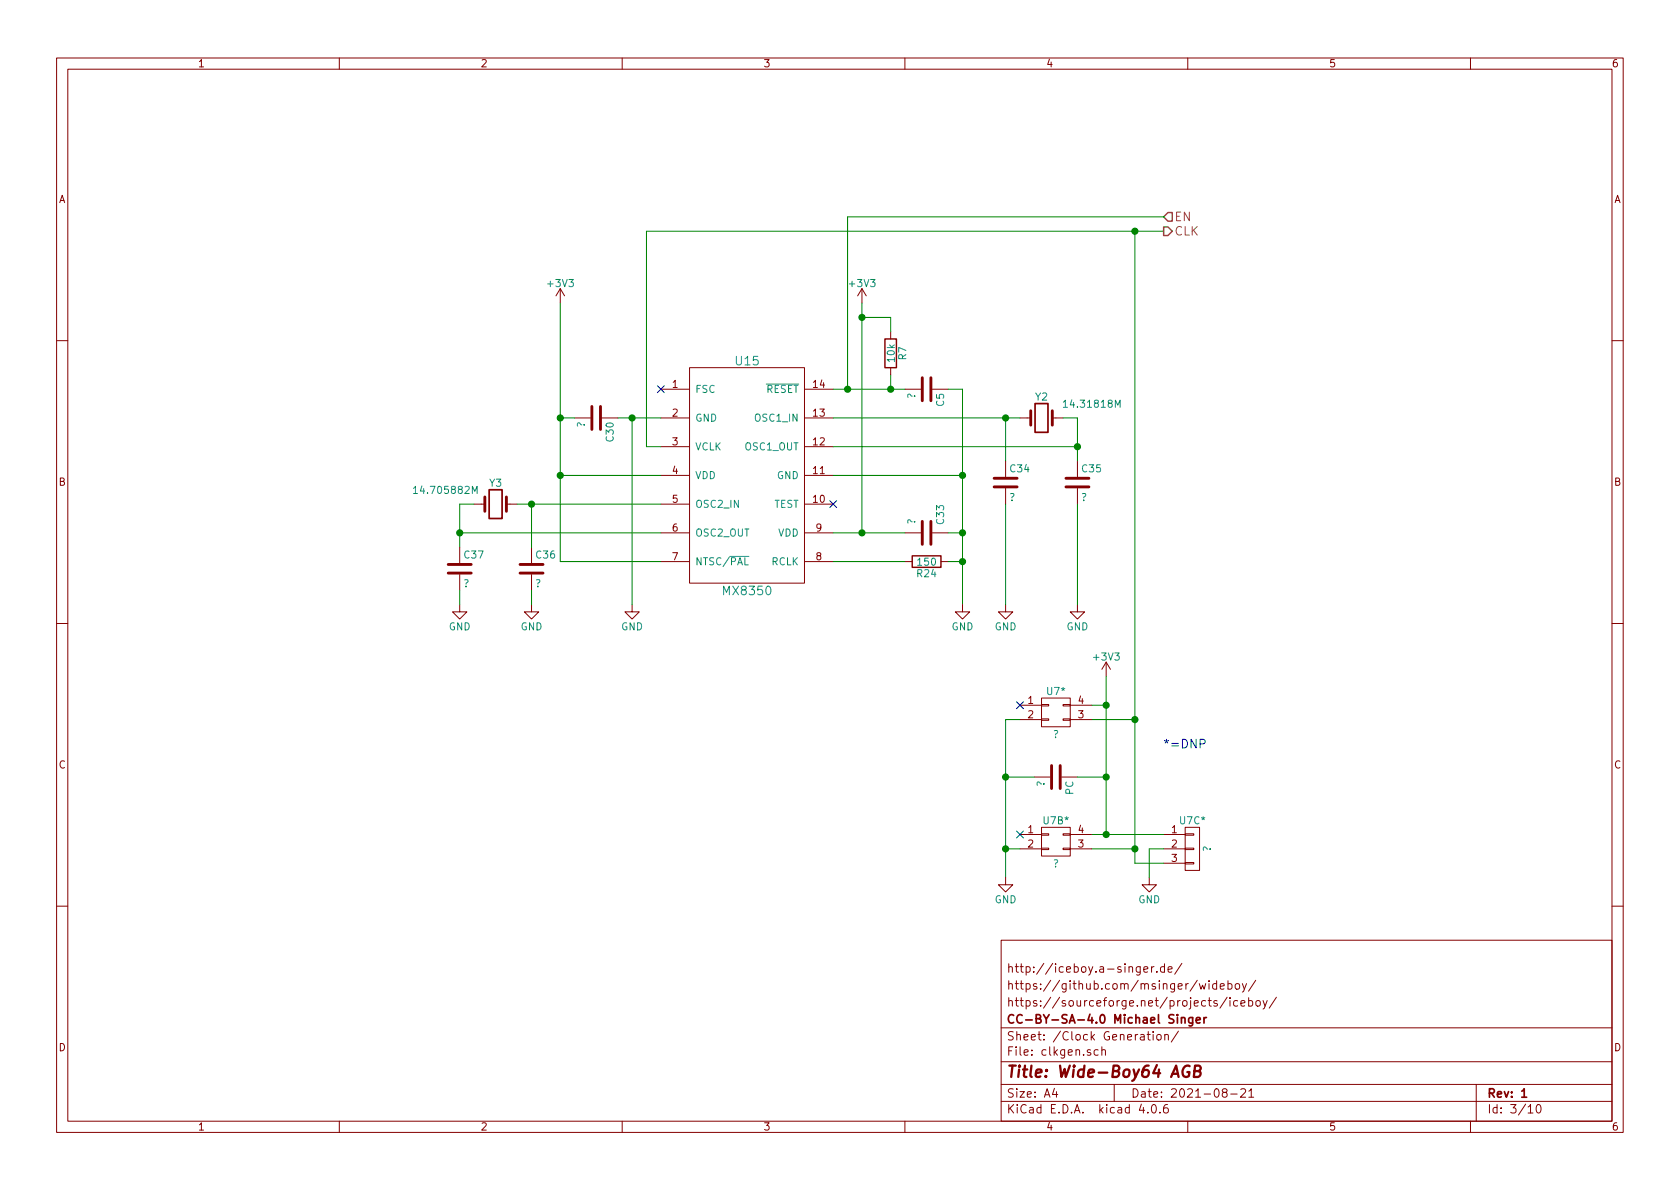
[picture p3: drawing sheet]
<svg xmlns="http://www.w3.org/2000/svg" width="297mm" height="210mm" viewBox="0 0 297 210" stroke-linecap="round" stroke-linejoin="round" font-family="sans-serif">
<g fill="none" stroke="#840000" stroke-width=".18">
<path d="M10 10.3h277v189.9h-277zM12 12.2h273v186.1h-273zM60 10.3v1.9M110 10.3v1.9M160 10.3v1.9M210 10.3v1.9M260 10.3v1.9M99.1 51l-.8 1.3M99.1 51v2.6M99.1 51l.7 1.3M152.4 51l-.8 1.3M152.4 51v2.6"/>
<path d="M152.4 51l.8 1.3M157.5 58.7v1.2M10 60.2h2M101.6 73.9h2.8M106.4 73.9h2.8M116.8 68.8h5.1M116.8 73.9h5.1M116.8 79h5.1M121.9 65h20.3v38.1h-20.3zM142.2 68.8h5.1M142.2 73.9h5.1M142.2 79h5.1"/>
<path d="M157.5 65v1.3M160 68.8h2.8M164.8 68.8h2.8M180.3 73.9h1.9M186.1 73.9h1.9M285 60.2h2M81.3 96.8v2.8M83.8 89.1h1.9M89.5 89.1h1.9M94 96.8v2.8M116.8 84.1h5.1M116.8 89.1h5.1"/>
<path d="M116.8 94.2h5.1M116.8 99.3h5.1M142.2 84.1h5.1M142.2 89.1h5.1M142.2 94.2h5.1M142.2 99.3h5.1M160 94.2h2.8M160 99.3h1.3M164.8 94.2h2.8M166.4 99.3h1.2M177.8 81.5v2.8M177.8 86.4v2.7"/>
<path d="M190.5 81.5v2.8M190.5 86.4v2.7M10 110.3h2M81.3 106.9v1.3h1.2l-1.2 1.3-1.3-1.3h1.3M81.3 101.6v2.8M94 106.9v1.3h1.2l-1.2 1.3-1.3-1.3h1.3M94 101.6v2.8M111.8 106.9v1.3h1.2l-1.2 1.3-1.3-1.3h1.3M170.2 106.9v1.3h1.2l-1.2 1.3-1.3-1.3h1.3M177.8 106.9v1.3h1.3l-1.3 1.3-1.3-1.3h1.3M190.5 106.9v1.3h1.3l-1.3 1.3-1.3-1.3h1.3M195.6 117.1l-.8 1.3"/>
<path d="M195.6 117.1v2.5M195.6 117.1l.7 1.3M285 110.3h2M180.3 124.7h3.8M180.3 127.2h3.8M182.9 137.4h2.8M184.1 127.1h1.3v.3h-1.3zM184.1 124.6h1.3v.2h-1.3zM184.1 123.4h5.1v5.1h-5.1zM187.7 137.4h2.8M188 127.1h1.2v.3h-1.2zM188 124.6h1.2v.2h-1.2z"/>
<path d="M189.2 124.7h3.8M189.2 127.2h3.8M177.8 155.2v1.3h1.3l-1.3 1.2-1.3-1.2h1.3M180.3 147.6h3.8M180.3 150.1h3.8M184.1 150h1.3v.2h-1.3zM184.1 147.4h1.3v.3h-1.3zM184.1 146.3h5.1v5.1h-5.1zM188 150h1.2v.2h-1.2zM188 147.4h1.2v.3h-1.2zM189.2 147.6h3.8M189.2 150.1h3.8"/>
<path d="M203.2 155.2v1.3h1.3l-1.3 1.2-1.3-1.2h1.3M205.7 147.6h3.8M205.7 150.1h3.8M205.7 152.6h3.8M209.5 152.5h1.6v.3h-1.6zM209.5 150h1.6v.2h-1.6zM209.5 147.4h1.6v.3h-1.6zM209.5 146.3h2.6v7.6h-2.6zM10 160.2h2M177 166.3h108v32h-108zM202.2 171.4l.7-.1v-.3l-.4-.1-.3 .2 .1 .8h.6M203.6 170.9v1"/>
<path d="M204 170.9l-.4 .3M204.5 171.8v.1M205.9 171l-.4-.1-.3 .3 .1 .6 .2 .1h.4M205.9 170.4v1.5M206.5 171.4l.7-.1v-.3l-.4-.1-.3 .2 .1 .8h.6M209 170.4l-1.3 1.9M212 173.9l.3 1 .3-.7 .3 .7 .3-1M213.8 173.4v.2M213.8 173.9v1M215.1 174l-.4-.1-.3 .3 .1 .6 .2 .1 .4-.1M215.1 173.4v1.5M215.2 177a.37 .37 0 0 0-.6 .1l.1 .3 .5 .1 .1 .1-.3 .3-.4-.1"/>
<path d="M215.7 174.4l.8-.1-.1-.3-.4-.1-.3 .2 .1 .7h.6M217 176.3l-1.3 2M217.1 174l.5-.1 .2 .3-.1 .6h-.6M217.1 173.4v1.5M217.5 176.4v.2M217.5 176.9v1M218.5 174.1l.2-.2 .4 .2 .1 .5-.2 .2-.3 .1-.2-.1zM218.8 177l-.4-.1-.3 .3 .1 .6 .2 .1 .4-.1M219.4 177.4l.7-.1v-.3l-.5-.1-.2 .2 .1 .7h.6M219.7 173.9l.3 1M220.4 173.9l-.5 1.4-.2 .1M220.8 177l.4-.1 .3 .3-.1 .6h-.6"/>
<path d="M220.8 176.4v1.5M222 173.3l-1.2 2M222.1 177.1l.2-.2 .5 .2v.5l-.1 .2-.4 .1-.2-.1zM223.3 176.9l.4 1M224.1 176.9l-.6 1.4-.2 .1M225.7 176.3l-1.3 2M285 160.2h2M60 198.3v1.9M110 198.3v1.9M160 198.3v1.9M177 194.8h108M177 191.8h108"/>
<path d="M177 187.8h108M177 181.8h108M186.4 192.5l-.3 1h.9M186.8 193v1M194.2 185.7l-.5-.1-.3 .3 .1 .6 .2 .1 .5-.1M194.8 185.7l.2-.1 .4 .1 .1 .9M194.8 185.1v1.5M197 191.8v3M201.8 195.2l-.4 1.1h1M202.8 182.9h.6M202.9 196.7v.1M203 182.4v1.3l.4 .2"/>
<path d="M203.8 195.4l.1-.1a.81 .81 0 0 1 .6 .6 .81 .81 0 0 1-.3 .8l-.1 .1a.8 .8 0 0 1-.6-.6 .8 .8 0 0 1 .3-.8zM203.9 182.4v.2M203.9 182.9v1M204.6 183.1l.2-.2 .4 .2 .1 .5-.1 .2-.4 .1-.2-.1zM205.1 196.7v.1M205.9 183.1l.2-.2 .4 .1 .1 .9M205.9 182.9v1M206.4 195.3a.59 .59 0 0 0-.7 .7l.1 .7 .2 .1 .5-.1 .1-.5-.2-.2-.4-.1-.3 .3M208.4 182.3l-1.3 2M210 198.3v1.9M216.4 193.2l-.3-.3 .1-.2 .2-.2 .4 .1 .2 .2-.1 .2-.6 .2a.48 .48 0 0 0-.1 .7l.2 .1 .5-.1a.48 .48 0 0 0-.2-.7M217.6 193.5h1.1"/>
<path d="M219.4 192.7l.2-.2h.4l.2 .5-.9 1h.9M220.8 193l.4-.5v1.5M220.8 194h.9M260 198.3v1.9M261 191.8v6.5M270.2 195.8l.4-.5v1.5M270.2 196.8h.8M271.8 195.5l.2-.2a.81 .81 0 0 1 .5 .6 .81 .81 0 0 1-.2 .8l-.2 .1a.79 .79 0 0 1-.3-1.3z"/>
</g>
<path d="M183 71.4h2.3v5h-2.3zM86.5 86.6h2.3v5.1h-2.3zM208.2 179.4v.2M208.2 179.9v1M208.9 179.9v1M210.9 179.9l-.1 1.4-.2 .1h-.4M212.9 179.9v1M213.3 179.9l-.4 .3M208.9 180.1l.2-.2 .4 .1v.9M210.9 180l-.5-.1-.2 .3v.6l.2 .1 .5-.1M211.5 180.4l.7-.1v-.3l-.5-.1-.2 .2 .1 .7h.6M269.1 194h.8" fill="none" stroke="#840000" stroke-width=".3"/>
<path d="M210.3 188.5a1.05 1.05 0 0 0-1.1 .4 1.05 1.05 0 0 0 0 1.3 .67 .67 0 0 0 1 .1l.1-.7h-.4M211.2 189.4l.9-.1a.46 .46 0 0 0 .2-.5 .46 .46 0 0 0-.3-.4h-.7l-.2 2h.7a.53 .53 0 0 0 .5-.5 .53 .53 0 0 0-.4-.5" fill="none" stroke="#840000" stroke-width=".41"/>
<path d="M135.5 67.9h5.7M188 71.1l.4-.3v1.2M188 72h.7M197.2 72v-1.2l.4 .8 .4-.8v1.2M73.1 86.4l.4-.4v1.3M73.1 87.3h.7M83.5 87.3v-1.3l.4 .9 .5-.9v1.3M129 98.4h3.4M131.7 98.6v1.3h.6" fill="none" stroke="#008484" stroke-width=".18"/>
<g fill="none" stroke="#840000" stroke-width=".51">
<path d="M104.6 71.9v4M106.2 71.9v4M163.1 66.8v4.1M164.6 66.8v4.1M182.2 72.6v2.6M186.1 72.6v2.6M79.2 99.8h4.1M85.7 87.9v2.5M89.5 87.9v2.5M91.9 99.8h4.1M163.1 92.2v4.1M164.6 92.2v4.1"/>
<path d="M175.8 86.1h4M175.8 84.6h4M188.5 86.1h4M188.5 84.6h4M79.2 101.3h4.1M91.9 101.3h4.1M185.9 135.4v4M187.5 135.4v4"/>
</g>
<path d="M116.2 68.2l1.2 1.2M117.4 68.2l-1.2 1.2M146.7 88.5l1.2 1.3M147.9 88.5l-1.2 1.3M179.7 124.1l1.2 1.2M180.9 124.1l-1.2 1.2M179.7 147l1.2 1.2M180.9 147l-1.2 1.2" fill="none" stroke="#000084" stroke-width=".18"/>
<g fill="none" stroke="#008400" stroke-width=".18">
<path d="M205.7 38.3h-55.8v30.5M99.1 53.6v45.7h17.7M152.4 56.1h5.1v2.6M152.4 53.6v40.6M200.7 40.9v111.7h5M205.7 40.9h-91.4v38.1h2.5M99.1 73.9h2.5M109.2 73.9h7.6M111.8 73.9v33M147.3 73.9h33M147.3 68.8h12.7M147.3 79h43.2"/>
<path d="M157.5 66.3v2.5M167.6 68.8h2.6v38.1M177.8 73.9v7.6M188 73.9h2.5v7.6M81.3 94.2h35.5M83.8 89.1h-2.5v7.7M91.4 89.1h25.4M94 89.1v7.7M99.1 84.1h17.7M147.3 84.1h22.9M147.3 99.3h12.7M147.3 94.2h12.7"/>
<path d="M167.6 99.3h2.6M167.6 94.2h2.6M177.8 89.1v17.8M190.5 89.1v17.8M81.3 104.4v2.5M94 104.4v2.5M195.6 119.6v28M177.8 137.4h5.1M180.3 127.2h-2.5v28M190.5 137.4h5.1M193 124.7h2.6M193 127.2h7.7"/>
<path d="M177.8 150.1h2.5M193 150.1h7.7M193 147.6h12.7M205.7 150.1h-2.5v5.1"/>
</g>
<g fill="#008400" stroke="#008400" stroke-width=".25">
<circle cx="99.1" cy="73.9" r=".51"/>
<circle cx="99.1" cy="84.1" r=".51"/>
<circle cx="94" cy="89.1" r=".51"/>
<circle cx="111.8" cy="73.9" r=".51"/>
<circle cx="81.3" cy="94.2" r=".51"/>
<circle cx="157.5" cy="68.8" r=".51"/>
<circle cx="152.4" cy="94.2" r=".51"/>
<circle cx="152.4" cy="56.1" r=".51"/>
<circle cx="177.8" cy="73.9" r=".51"/>
<circle cx="190.5" cy="79" r=".51"/>
<circle cx="170.2" cy="94.2" r=".51"/>
<circle cx="170.2" cy="99.3" r=".51"/>
<circle cx="170.2" cy="84.1" r=".51"/>
<circle cx="149.9" cy="68.8" r=".51"/>
<circle cx="200.7" cy="40.9" r=".51"/>
<circle cx="195.6" cy="124.7" r=".51"/>
<circle cx="177.8" cy="137.4" r=".51"/>
<circle cx="195.6" cy="137.4" r=".51"/>
<circle cx="177.8" cy="150.1" r=".51"/>
<circle cx="200.7" cy="127.2" r=".51"/>
<circle cx="200.7" cy="150.1" r=".51"/>
<circle cx="195.6" cy="147.6" r=".51"/>
</g>
<path d="M156.5 59.9h2v5.1h-2zM161.3 98.3h5.1v2h-5.1z" fill="none" stroke="#840000" stroke-width=".25"/>
<path d="M206.5 37.6h.8v1.5h-.8l-.8-.8zM205.7 40.1h.8l.8 .8-.8 .8h-.8z" fill="none" stroke="#848400" stroke-width=".25"/>
<path d="M205.9 131l.3 .1 .4-.1M206 131.4l.2-.3 .3 .3" fill="none" stroke="#0000c2" stroke-width=".18"/>
<text font-size="2.8" fill="#840000" x="178" y="190.5">Title: Wide-Boy64 AGB</text>
<g font-size="2.1" fill="#848400">
<text x="207.7" y="39.1">EN</text>
<text x="207.7" y="41.7">CLK</text>
</g>
<g font-size="2.1" fill="#008484">
<text x="130.1" y="64.6">U15</text>
<text x="128.1" y="105.3">MX8350</text>
</g>
<text font-size="2.1" fill="#0000c2" x="206.8" y="132.3">*=DNP</text>
<g font-size="2.1" fill="#840000">
<text x="178" y="172">http://iceboy.a-singer.de/</text>
<text x="178" y="178">https://sourceforge.net/projects/iceboy/</text>
<text x="178" y="175">https://github.com/msinger/wideboy/</text>
<text x="178" y="184">Sheet: /Clock Generation/</text>
<text x="178" y="181">CC-BY-SA-4.0 Michael Singer</text>
<text x="178" y="186.7">File: clkgen.sch</text>
<text x="178" y="196.9">KiCad E.D.A. kicad 4.0.6</text>
<text x="178" y="194.1">Size: A4</text>
<text x="200" y="194.1">Date: 2021-08-21</text>
<text x="263" y="194.1">Rev: 1</text>
<text x="263" y="196.9">Id: 3/10</text>
</g>
<g font-size="1.8" fill="#840000">
<text x="35" y="11.9">1</text>
<text x="85" y="11.9">2</text>
<text x="135" y="11.9">3</text>
<text x="185" y="11.9">4</text>
<text x="235" y="11.9">5</text>
<text x="285" y="11.9">6</text>
<text x="10.4" y="35.9">A</text>
<text x="285.4" y="35.9">A</text>
<text x="118.9" y="68.6">1</text>
<text x="143.8" y="68.6">14</text>
<text x="118.9" y="73.7">2</text>
<text x="143.8" y="73.7">13</text>
<text x="118.9" y="78.7">3</text>
<text x="118.9" y="83.8">4</text>
<text x="143.8" y="83.8">11</text>
<text x="143.8" y="78.7">12</text>
<text x="10.4" y="85.9">B</text>
<text x="118.9" y="88.9">5</text>
<text x="143.8" y="88.9">10</text>
<text x="285.4" y="85.9">B</text>
<text x="118.9" y="94">6</text>
<text x="144.3" y="94">9</text>
<text x="118.9" y="99.1">7</text>
<text x="144.3" y="99.1">8</text>
<text x="181.8" y="124.5">1</text>
<text x="190.7" y="124.5">4</text>
<text x="181.8" y="127">2</text>
<text x="190.7" y="127">3</text>
<text x="10.4" y="135.9">C</text>
<text x="285.4" y="135.9">C</text>
<text x="181.8" y="147.3">1</text>
<text x="181.8" y="149.9">2</text>
<text x="190.7" y="149.9">3</text>
<text x="190.7" y="147.3">4</text>
<text x="207.2" y="147.3">1</text>
<text x="207.2" y="149.9">2</text>
<text x="207.2" y="152.4">3</text>
<text x="10.4" y="185.9">D</text>
<text x="285.4" y="185.9">D</text>
<text x="35" y="199.9">1</text>
<text x="85" y="199.9">2</text>
<text x="135" y="199.9">3</text>
<text x="185" y="199.9">4</text>
<text x="235" y="199.9">5</text>
<text x="285" y="199.9">6</text>
</g>
<g font-size="1.8" fill="#008484">
<text x="97" y="50.7">+3V3</text>
<text x="150.3" y="50.7">+3V3</text>
<text x="158.2" y="64" transform="rotate(-90 158.2 64)">10k</text>
<text x="160.2" y="63.6" transform="rotate(-90 160.2 63.6)">R7</text>
<text x="122.9" y="69.5">FSC</text>
<text x="135.3" y="69.5">RESET</text>
<text x="161.8" y="70.5" transform="rotate(-90 161.8 70.5)">?</text>
<text x="166.9" y="71.8" transform="rotate(-90 166.9 71.8)">C5</text>
<text x="183.1" y="70.8">Y2</text>
<text x="103.4" y="75.6" transform="rotate(-90 103.4 75.6)">?</text>
<text x="122.9" y="74.5">GND</text>
<text x="133.7" y="74.5">OSC1_IN</text>
<text x="188.6" y="72.1">14.31818M</text>
<text x="108.5" y="78" transform="rotate(-90 108.5 78)">C30</text>
<text x="122.9" y="79.6">VCLK</text>
<text x="131.7" y="79.6">OSC1_OUT</text>
<text x="178.7" y="83.5">C34</text>
<text x="191.4" y="83.5">C35</text>
<text x="73.8" y="87.3">14.705882M</text>
<text x="86.6" y="86">Y3</text>
<text x="122.9" y="84.7">VDD</text>
<text x="122.9" y="89.8">OSC2_IN</text>
<text x="136.7" y="89.8">TEST</text>
<text x="137.3" y="84.7">GND</text>
<text x="178.4" y="88.6">?</text>
<text x="191.1" y="88.6">?</text>
<text x="122.9" y="94.9">OSC2_OUT</text>
<text x="137.5" y="94.9">VDD</text>
<text x="161.8" y="92.8" transform="rotate(-90 161.8 92.8)">?</text>
<text x="166.9" y="92.6" transform="rotate(-90 166.9 92.6)">C33</text>
<text x="82.1" y="98.7">C37</text>
<text x="94.8" y="98.7">C36</text>
<text x="122.9" y="99.9">NTSC/PAL</text>
<text x="136.3" y="99.9">RCLK</text>
<text x="162.4" y="100">150</text>
<text x="81.9" y="103.8">?</text>
<text x="94.6" y="103.8">?</text>
<text x="162.2" y="102.1">R24</text>
<text x="79.3" y="111.4">GND</text>
<text x="92" y="111.4">GND</text>
<text x="109.8" y="111.4">GND</text>
<text x="168.2" y="111.4">GND</text>
<text x="175.8" y="111.4">GND</text>
<text x="188.5" y="111.4">GND</text>
<text x="193.5" y="116.8">+3V3</text>
<text x="185.2" y="122.9">U7*</text>
<text x="186.2" y="130.5">?</text>
<text x="184.7" y="139.1" transform="rotate(-90 184.7 139.1)">?</text>
<text x="189.8" y="140.5" transform="rotate(-90 189.8 140.5)">PC</text>
<text x="184.6" y="145.7">U7B*</text>
<text x="208.7" y="145.7">U7C*</text>
<text x="186.2" y="153.4">?</text>
<text x="214.1" y="150.6" transform="rotate(-90 214.1 150.6)">?</text>
<text x="175.8" y="159.7">GND</text>
<text x="201.2" y="159.7">GND</text>
</g>
</svg>
